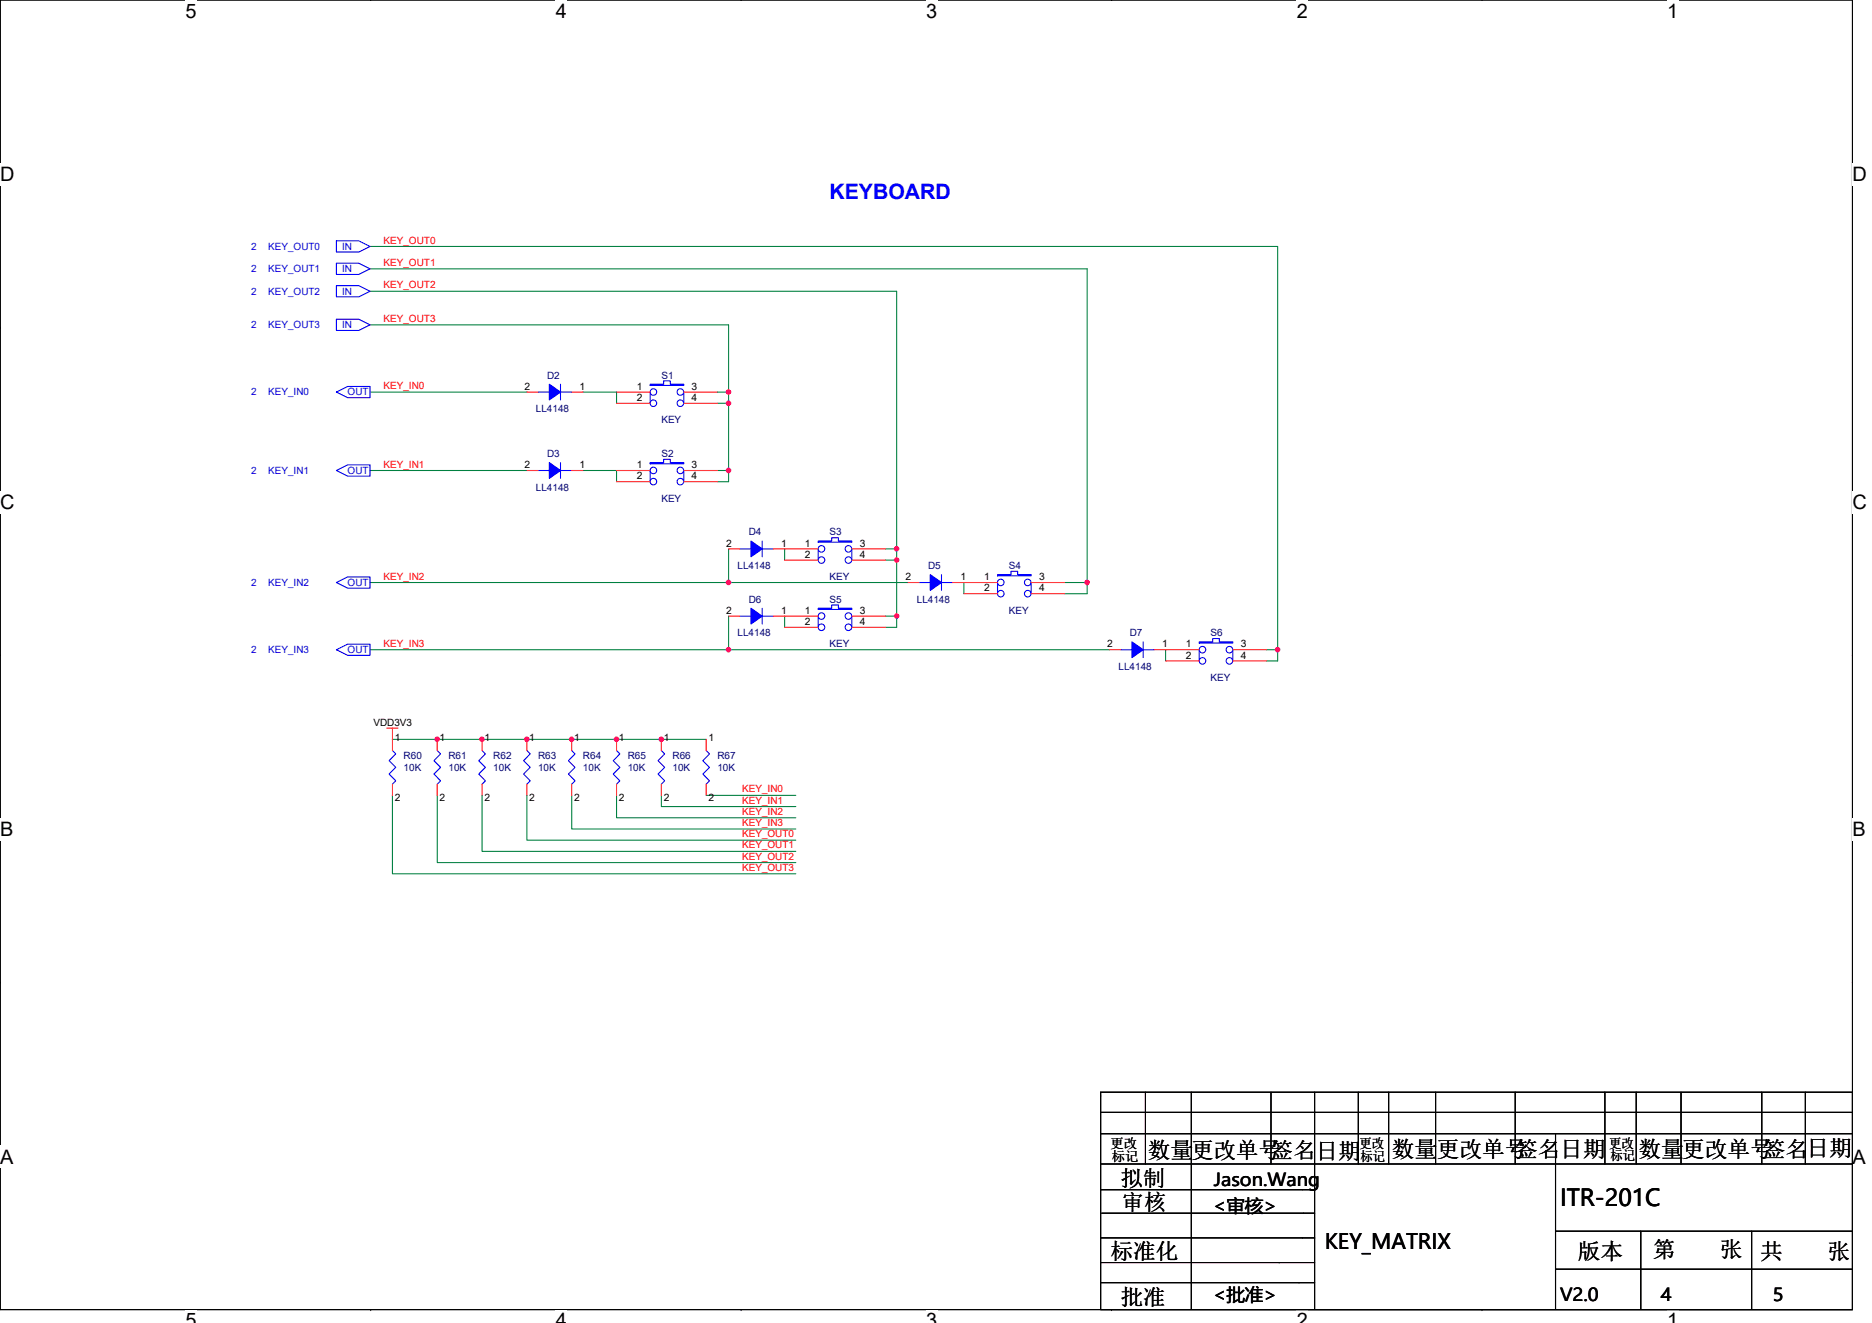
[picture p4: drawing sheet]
<svg xmlns="http://www.w3.org/2000/svg" width="297mm" height="210mm" viewBox="0 0 297 210" stroke-linecap="round" stroke-linejoin="round" font-family="sans-serif">
<path d="M0 0h293.9v207.9h-293.9z" fill="none" stroke="#000" stroke-width=".17"/>
<g fill="#fff">
<path d="M29.4 0h1.8v3.5h-1.8z"/>
<path d="M29.4 207.9h1.8v2h-1.8z"/>
</g>
<path d="M58.8 0h.1M58.8 207.9h.1" fill="none" stroke="#000" stroke-width=".17"/>
<g fill="#fff">
<path d="M88.2 0h1.8v3.5h-1.8z"/>
<path d="M88.2 207.9h1.8v2h-1.8z"/>
</g>
<path d="M117.6 0h.1M117.6 207.9h.1" fill="none" stroke="#000" stroke-width=".17"/>
<g fill="#fff">
<path d="M147 0h1.7v3.5h-1.7z"/>
<path d="M147 207.9h1.7v2h-1.7z"/>
</g>
<path d="M176.4 0h.1M176.4 207.9h.1" fill="none" stroke="#000" stroke-width=".17"/>
<g fill="#fff">
<path d="M205.8 0h1.7v3.5h-1.7z"/>
<path d="M205.8 207.9h1.7v2h-1.7z"/>
</g>
<path d="M235.2 0h.1M235.2 207.9h.1" fill="none" stroke="#000" stroke-width=".17"/>
<g fill="#fff">
<path d="M264.5 0h1.8v3.5h-1.8z"/>
<path d="M264.5 207.9h1.8v2h-1.8z"/>
<path d="M0 26h2.3v3.5h-2.3z"/>
<path d="M293.9 26h2.3v3.5h-2.3z"/>
<path d="M0 77.9h2.3v3.5h-2.3z"/>
<path d="M293.9 77.9h2.3v3.5h-2.3z"/>
</g>
<path d="M0 52h.1M293.9 52h.1" fill="none" stroke="#000" stroke-width=".17"/>
<g fill="#fff">
<path d="M0 129.9h2.1v3.5h-2.1z"/>
<path d="M293.9 129.9h2.1v3.5h-2.1z"/>
</g>
<path d="M0 103.9h.1M293.9 103.9h.1" fill="none" stroke="#000" stroke-width=".17"/>
<g fill="#fff">
<path d="M0 181.9h2.2v3.5h-2.2z"/>
<path d="M293.9 181.9h2.2v3.5h-2.2z"/>
</g>
<g fill="none" stroke="#000" stroke-width=".17">
<path d="M0 155.9h.1M293.9 155.9h.1M174.6 176.6h119.3M174.6 179.9h119.3M174.6 173.4h119.3v34.5h-119.3zM181.8 173.4v11.3M189 173.4v34.5M201.7 173.4v11.3M208.6 173.4v34.5M215.5 173.4v11.3M220.3 173.4v11.3M227.8 173.4v11.3"/>
<path d="M240.4 173.4v11.3M246.8 179.9v28M254.7 173.4v11.3M259.6 173.4v11.3M266.7 173.4v11.3M279.5 173.4v11.3M286.5 173.4v11.3M174.6 184.7h119.3M208.6 192.6h-33.8M208.6 188.8h-34M208.6 196.5h-34M246.8 195.4h47.1"/>
<path d="M260.3 195.4v12.5M277.9 195.4v12.5M174.6 200.4h28.5M208.6 203.6h-34M208.6 200.4h-5.7M246.8 201.4h47.1"/>
</g>
<g fill="none" stroke="#008040" stroke-width=".17">
<path d="M58.7 39.1h144v64M58.7 46.2h83.6v40.9M58.7 42.7h113.8v49.8M58.7 51.6h56.9v10.6M58.7 62.2h24.9M58.7 74.7h24.9M92.5 62.2h5.3v1.8M92.5 74.7h5.3v1.8M113.8 74.7h1.8v1.8h-1.8M113.8 64h1.8M113.8 62.2h1.8v1.8M115.6 64v10.7"/>
<path d="M58.7 92.5h56.9M115.6 87.1v5.4M115.6 97.8v5.3M115.6 92.5h28.5M124.5 87.1v1.8M124.5 97.8v1.8M140.5 88.9h1.8M140.5 87.1h1.8M140.5 97.8h1.8M142.3 87.1v1.8M142.3 88.9v8.9M142.3 97.8v1.8h-1.8"/>
<path d="M152.9 92.5v1.7M168.9 92.5h3.6M172.5 92.5v1.7h-3.6M58.7 103.1h56.9M62.3 117.3h49.8M115.6 103.1h60.5M185 103.1v1.8M201 103.1h1.7M202.7 103.1v1.8h-1.7M62.3 126.2v12.5h64M69.4 126.2v10.7h56.9M76.5 126.2v8.9h49.8"/>
<path d="M83.6 126.2v7.1h42.7M90.7 126.2v5.4h35.6M97.8 126.2v3.6h28.5M104.9 126.2v1.8h21.4M112.1 126.2h14.2"/>
</g>
<g fill="#f0f" stroke="#f0f" stroke-width=".17">
<circle cx="115.6" cy="103.1" r=".35"/>
<circle cx="172.5" cy="92.4" r=".35"/>
<circle cx="115.6" cy="92.4" r=".35"/>
<circle cx="115.6" cy="74.7" r=".35"/>
<circle cx="115.6" cy="64" r=".35"/>
<circle cx="142.3" cy="87.1" r=".35"/>
<circle cx="115.6" cy="62.2" r=".35"/>
<circle cx="202.7" cy="103.1" r=".35"/>
<circle cx="142.3" cy="97.8" r=".35"/>
<circle cx="142.3" cy="88.9" r=".35"/>
<circle cx="104.9" cy="117.3" r=".35"/>
<circle cx="97.8" cy="117.3" r=".35"/>
<circle cx="90.7" cy="117.3" r=".35"/>
<circle cx="76.5" cy="117.3" r=".35"/>
<circle cx="69.4" cy="117.3" r=".35"/>
<circle cx="83.6" cy="117.3" r=".35"/>
</g>
<g fill="none" stroke="#f00" stroke-width=".17">
<path d="M83.6 62.2h1.8M83.6 74.7h1.8M90.7 62.2h1.8M90.7 74.7h1.8M97.8 62.2h5.4M97.8 64h5.4M97.8 74.7h5.4M97.8 76.5h5.4M108.5 62.2h5.3M108.5 64h5.3M108.5 74.7h5.3M108.5 76.5h5.3"/>
<path d="M115.6 87.1h1.8M115.6 97.8h1.8M122.7 87.1h7.1M122.7 97.8h7.1M124.5 88.9h5.3M124.5 99.6h5.3M135.2 87.1h5.3M135.2 88.9h5.3M135.2 97.8h5.3M135.2 99.6h5.3M144.1 92.5h1.7M151.2 92.5h7.1"/>
<path d="M152.9 94.2h5.4M163.6 92.5h5.3M163.6 94.2h5.3M61.4 115.6h1.8M62.3 115.6v3.5M69.4 117.3v1.8M76.5 117.3v1.8M83.6 117.3v1.8M90.7 117.3v1.8M97.8 117.3v1.8M104.9 117.3v1.8M112.1 117.3v1.8"/>
<path d="M176.1 103.1h1.7M183.2 103.1h7.1M185 104.9h5.3M195.6 103.1h5.4M195.6 104.9h5.4M62.3 124.5v1.7M69.4 124.5v1.7M76.5 124.5v1.7M83.6 124.5v1.7M90.7 124.5v1.7M97.8 124.5v1.7M104.9 124.5v1.7"/>
<path d="M112.1 124.5v1.7"/>
</g>
<g fill="none" stroke="#00f" stroke-width=".17">
<path d="M53.4 38.2h3.5l1.8 .9-1.8 .9h-3.5zM53.4 41.8h3.5l1.8 .9-1.8 .9h-3.5zM53.4 45.3h3.5l1.8 .9-1.8 .9h-3.5zM53.4 50.7h3.5l1.8 .9-1.8 .9h-3.5zM53.4 62.2l1.8-.9h3.5v1.8h-3.5zM53.4 74.7l1.8-.9h3.5v1.8h-3.5zM85.4 62.2h1.8M85.4 74.7h1.8M88.9 61v2.5M88.9 62.2h1.8M88.9 73.4v2.5M88.9 74.7h1.8"/>
<path d="M103.2 61h2.1v-.5h1.1v.5h2.1v.2h-5.3zM103.2 62.2v1.8M103.2 73.4h2.1v-.5h1.1v.5h2.1v.2h-5.3zM103.2 74.7v1.8M108.5 62.2v1.8M108.5 74.7v1.8M53.4 92.5l1.8-.9h3.5v1.7h-3.5zM117.4 87.1h1.8M117.4 97.8h1.8M120.9 85.9v2.5M120.9 87.1h1.8M120.9 96.5v2.5"/>
<path d="M120.9 97.8h1.8M129.8 85.9h2.2v-.6h1v.6h2.2v.2h-5.4zM129.8 87.1v1.8M129.8 96.5h2.2v-.5h1v.5h2.2v.2h-5.4zM129.8 97.8v1.8M135.2 87.1v1.8M135.2 97.8v1.8M145.8 92.5h1.8M149.4 91.2v2.5M149.4 92.5h1.8M158.3 91.2h2.1v-.5h1.1v.5h2.1v.2h-5.3zM158.3 92.5v1.7"/>
<path d="M163.6 92.5v1.7M53.4 103.1l1.8-.9h3.5v1.8h-3.5zM62.3 119.1l.5 .6-1.1 1 1.1 1.1-1.1 1.1 1.1 1-.5 .6M69.4 119.1l.5 .6-1 1 1 1.1-1 1.1 1 1-.5 .6M76.5 119.1l.5 .6-1 1 1 1.1-1 1.1 1 1-.5 .6M83.6 119.1l.5 .6-1 1 1 1.1-1 1.1 1 1-.5 .6M90.7 119.1l.5 .6-1 1 1 1.1-1 1.1 1 1-.5 .6M97.8 119.1l.6 .6-1.1 1 1.1 1.1-1.1 1.1 1.1 1-.6 .6M104.9 119.1l.6 .6-1.1 1 1.1 1.1-1.1 1.1 1.1 1-.6 .6M112.1 119.1l.5 .6-1.1 1 1.1 1.1-1.1 1.1 1.1 1-.5 .6M177.8 103.1h1.8M181.4 101.9v2.5"/>
<path d="M181.4 103.1h1.8M190.3 101.9h2.1v-.6h1.1v.6h2.1v.2h-5.3zM190.3 103.1v1.8M195.6 103.1v1.8"/>
<circle cx="103.7" cy="64" r=".52"/>
<circle cx="103.7" cy="74.7" r=".52"/>
<circle cx="103.7" cy="62.2" r=".52"/>
<circle cx="103.7" cy="76.4" r=".52"/>
<circle cx="108" cy="74.7" r=".52"/>
<circle cx="108" cy="62.2" r=".52"/>
<circle cx="108" cy="64" r=".52"/>
<circle cx="108" cy="76.4" r=".52"/>
<circle cx="130.3" cy="87.1" r=".52"/>
<circle cx="130.3" cy="97.8" r=".52"/>
<circle cx="130.3" cy="99.6" r=".52"/>
<circle cx="130.3" cy="88.9" r=".52"/>
<circle cx="134.6" cy="99.6" r=".52"/>
<circle cx="134.6" cy="97.8" r=".52"/>
<circle cx="134.6" cy="88.9" r=".52"/>
<circle cx="134.6" cy="87.1" r=".52"/>
<circle cx="158.8" cy="94.2" r=".52"/>
<circle cx="158.8" cy="92.4" r=".52"/>
<circle cx="163.1" cy="94.2" r=".52"/>
<circle cx="163.1" cy="92.4" r=".52"/>
<circle cx="190.8" cy="103.1" r=".52"/>
<circle cx="190.8" cy="104.9" r=".52"/>
<circle cx="195.1" cy="104.9" r=".52"/>
<circle cx="195.1" cy="103.1" r=".52"/>
</g>
<g fill="#00f" stroke="#00f" stroke-width=".17">
<path d="M87.2 61l1.7 1.2-1.7 1.3z" fill-rule="evenodd"/>
<path d="M147.6 91.2l1.8 1.3-1.8 1.2z" fill-rule="evenodd"/>
<path d="M119.2 85.9l1.7 1.2-1.7 1.3z" fill-rule="evenodd"/>
<path d="M179.6 101.9l1.8 1.2-1.8 1.3z" fill-rule="evenodd"/>
<path d="M87.2 73.4l1.7 1.3-1.7 1.2z" fill-rule="evenodd"/>
<path d="M119.2 96.5l1.7 1.3-1.7 1.2z" fill-rule="evenodd"/>
</g>
<text font-size="3.7" x="247.5" y="191.5">ITR-201C</text>
<g font-size="3.5">
<text x="182.1" y="183.8">数量更改单号签名</text>
<text x="208.8" y="184">日期</text>
<text x="220.9" y="183.6">数量</text>
<text x="228" y="183.6">更改单号</text>
<text x="240.4" y="183.6">签名</text>
<text x="247.5" y="183.6">日期</text>
<text x="260" y="183.6">数量</text>
<text x="266.9" y="183.6">更改单号签名</text>
<text x="286.7" y="183.5">日期</text>
<text x="177.8" y="188.3">拟制</text>
<text x="178" y="192">审核</text>
<text x="176.2" y="199.8">标准化</text>
<text x="250.4" y="199.8">版本</text>
<text x="262.3" y="199.5">第　　张</text>
<text x="279.4" y="199.8">共　　张</text>
<text x="177.8" y="207.1">批准</text>
</g>
<text font-size="3.4" fill="#00f" x="131.6" y="31.6">KEYBOARD</text>
<text font-size="3.4" x="210.2" y="198.2">KEY_MATRIX</text>
<g font-size="3.2">
<text x="29.4" y="2.8">5</text>
<text x="88.2" y="2.8">4</text>
<text x="147" y="2.8">3</text>
<text x="205.8" y="2.8">2</text>
<text x="264.5" y="2.8">1</text>
<text x="0" y="28.8">D</text>
<text x="293.9" y="28.8">D</text>
<text x="0" y="80.8">C</text>
<text x="293.9" y="80.8">C</text>
<text x="0" y="132.7">B</text>
<text x="293.9" y="132.7">B</text>
<text x="0" y="184.7">A</text>
<text x="293.9" y="184.7">A</text>
<text x="29.4" y="210.7">5</text>
<text x="88.2" y="210.7">4</text>
<text x="147" y="210.7">3</text>
<text x="205.8" y="210.7">2</text>
<text x="264.5" y="210.7">1</text>
</g>
<g font-size="2.8">
<text x="192.6" y="188.2">Jason.Wang</text>
<text x="192.4" y="192.3">&lt;审核&gt;</text>
<text x="192.4" y="206.5">&lt;批准&gt;</text>
<text x="247.5" y="206.5">V2.0</text>
<text x="263.5" y="206.5">4</text>
<text x="281.3" y="206.5">5</text>
</g>
<g font-size="2.1">
<text x="176.2" y="182.2">更改</text>
<text x="176.4" y="184.3">标记</text>
<text x="215.7" y="182.2">更改</text>
<text x="215.9" y="184.3">标记</text>
<text x="255.4" y="182.2">更改</text>
<text x="255.5" y="184.1">标记</text>
</g>
<g font-size="1.6" fill="#00f">
<text x="39.9" y="39.6">2</text>
<text x="42.5" y="39.6">KEY_OUT0</text>
<text x="54.3" y="39.6">IN</text>
<text x="39.9" y="43.2">2</text>
<text x="39.9" y="46.8">2</text>
<text x="42.5" y="43.2">KEY_OUT1</text>
<text x="42.5" y="46.8">KEY_OUT2</text>
<text x="54.3" y="43.2">IN</text>
<text x="54.3" y="46.8">IN</text>
<text x="39.9" y="52.1">2</text>
<text x="42.5" y="52.1">KEY_OUT3</text>
<text x="54.3" y="52.1">IN</text>
<text x="39.9" y="62.8">2</text>
<text x="42.5" y="62.8">KEY_IN0</text>
<text x="55.2" y="62.8">OUT</text>
<text x="39.9" y="75.2">2</text>
<text x="42.5" y="75.2">KEY_IN1</text>
<text x="55.2" y="75.2">OUT</text>
<text x="39.9" y="93">2</text>
<text x="42.5" y="93">KEY_IN2</text>
<text x="55.2" y="93">OUT</text>
<text x="39.9" y="103.7">2</text>
<text x="42.5" y="103.7">KEY_IN3</text>
<text x="55.2" y="103.7">OUT</text>
</g>
<g font-size="1.6" fill="#f00">
<text x="60.9" y="38.7">KEY_OUT0</text>
<text x="60.9" y="45.8">KEY_OUT2</text>
<text x="60.9" y="42.2">KEY_OUT1</text>
<text x="60.9" y="51.1">KEY_OUT3</text>
<text x="60.9" y="61.8">KEY_IN0</text>
<text x="60.9" y="74.2">KEY_IN1</text>
<text x="60.9" y="92">KEY_IN2</text>
<text x="60.9" y="102.7">KEY_IN3</text>
<text x="117.7" y="125.8">KEY_IN0</text>
<text x="117.7" y="127.6">KEY_IN1</text>
<text x="117.7" y="129.3">KEY_IN2</text>
<text x="117.7" y="131.1">KEY_IN3</text>
<text x="117.7" y="132.9">KEY_OUT0</text>
<text x="117.7" y="134.7">KEY_OUT1</text>
<text x="117.7" y="136.4">KEY_OUT2</text>
<text x="117.7" y="138.2">KEY_OUT3</text>
</g>
<g font-size="1.6">
<text x="83.2" y="61.8">2</text>
<text x="92" y="61.8">1</text>
<text x="101" y="61.8">1</text>
<text x="101" y="63.6">2</text>
<text x="109.7" y="61.8">3</text>
<text x="109.7" y="63.6">4</text>
<text x="83.2" y="74.3">2</text>
<text x="92" y="74.3">1</text>
<text x="101" y="74.3">1</text>
<text x="101" y="76.1">2</text>
<text x="109.7" y="74.3">3</text>
<text x="109.7" y="76.1">4</text>
<text x="115.2" y="86.7">2</text>
<text x="124" y="86.7">1</text>
<text x="127.7" y="86.7">1</text>
<text x="127.7" y="88.5">2</text>
<text x="136.4" y="86.7">3</text>
<text x="136.4" y="88.5">4</text>
<text x="143.7" y="92.1">2</text>
<text x="152.4" y="92.1">1</text>
<text x="156.1" y="92.1">1</text>
<text x="156.1" y="93.9">2</text>
<text x="164.9" y="92.1">3</text>
<text x="164.9" y="93.9">4</text>
<text x="115.2" y="97.4">2</text>
<text x="124" y="97.4">1</text>
<text x="127.7" y="97.4">1</text>
<text x="127.7" y="99.2">2</text>
<text x="136.4" y="97.4">3</text>
<text x="136.4" y="99.2">4</text>
<text x="175.7" y="102.7">2</text>
<text x="184.4" y="102.7">1</text>
<text x="188.1" y="102.7">1</text>
<text x="188.1" y="104.5">2</text>
<text x="196.9" y="102.7">3</text>
<text x="196.9" y="104.5">4</text>
<text x="59.2" y="115.2">VDD3V3</text>
<text x="62.6" y="117.5">1</text>
<text x="69.8" y="117.5">1</text>
<text x="76.9" y="117.5">1</text>
<text x="84" y="117.5">1</text>
<text x="91.1" y="117.5">1</text>
<text x="98.2" y="117.5">1</text>
<text x="105.3" y="117.5">1</text>
<text x="112.4" y="117.5">1</text>
<text x="62.6" y="127.1">2</text>
<text x="69.8" y="127.1">2</text>
<text x="76.9" y="127.1">2</text>
<text x="84" y="127.1">2</text>
<text x="91.1" y="127.1">2</text>
<text x="98.2" y="127.1">2</text>
<text x="105.3" y="127.1">2</text>
<text x="112.4" y="127.1">2</text>
</g>
<g font-size="1.6" fill="#000080">
<text x="85" y="65.4">LL4148</text>
<text x="86.8" y="60.1">D2</text>
<text x="104.9" y="60.1">S1</text>
<text x="104.9" y="67.2">KEY</text>
<text x="85" y="77.9">LL4148</text>
<text x="86.8" y="72.5">D3</text>
<text x="104.9" y="72.5">S2</text>
<text x="104.9" y="79.7">KEY</text>
<text x="118.8" y="85">D4</text>
<text x="131.6" y="85">S3</text>
<text x="117" y="90.3">LL4148</text>
<text x="118.8" y="95.7">D6</text>
<text x="131.6" y="92.1">KEY</text>
<text x="131.6" y="95.7">S5</text>
<text x="145.5" y="95.7">LL4148</text>
<text x="147.3" y="90.3">D5</text>
<text x="160.1" y="90.3">S4</text>
<text x="117" y="101">LL4148</text>
<text x="160.1" y="97.4">KEY</text>
<text x="179.3" y="101">D7</text>
<text x="192.1" y="101">S6</text>
<text x="131.6" y="102.8">KEY</text>
<text x="177.5" y="106.3">LL4148</text>
<text x="192.1" y="108.1">KEY</text>
<text x="64" y="120.5">R60</text>
<text x="64" y="122.3">10K</text>
<text x="71.2" y="120.5">R61</text>
<text x="71.2" y="122.3">10K</text>
<text x="78.3" y="120.5">R62</text>
<text x="78.3" y="122.3">10K</text>
<text x="85.4" y="120.5">R63</text>
<text x="85.4" y="122.3">10K</text>
<text x="92.5" y="120.5">R64</text>
<text x="92.5" y="122.3">10K</text>
<text x="99.6" y="120.5">R65</text>
<text x="99.6" y="122.3">10K</text>
<text x="106.7" y="120.5">R66</text>
<text x="106.7" y="122.3">10K</text>
<text x="113.8" y="120.5">R67</text>
<text x="113.8" y="122.3">10K</text>
</g>
</svg>
